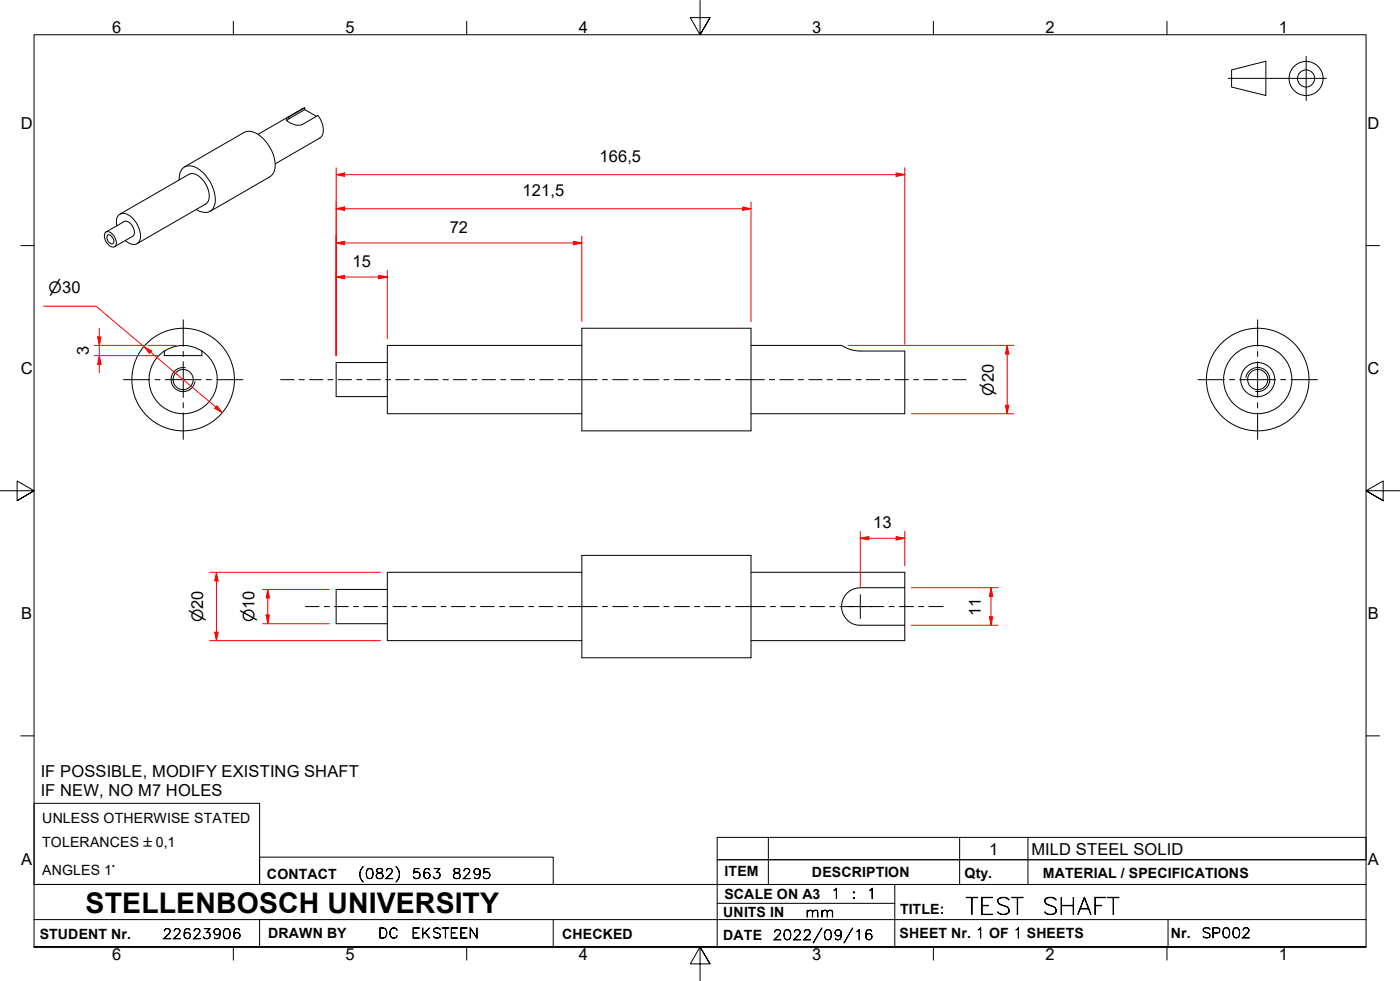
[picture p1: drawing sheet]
<svg xmlns="http://www.w3.org/2000/svg" width="410mm" height="287mm" viewBox="0 0 410 287" stroke-linecap="round" stroke-linejoin="round" font-family="sans-serif">
<!-- layer: Visible Edges(ISO) -->
<g fill="none" stroke="#000" stroke-width=".29">
<path d="M89.2 31.6v.5l-4.6 2.6-.6 .6M89.2 31.6l-4.6 2.6-.8 .7a4.7 4.7 0 0 0 4.7 1.6l4.6-2.7a5.6 5.6 0 0 1 1 6.2l-13.5 8M89.2 31.6l-13.6 7.7M89.2 32.1l3.4 2M52.5 52.7a3.5 3.5 0 0 1 2.7-4.2 8.2 8.2 0 0 1 6.3 4.7 8.3 8.3 0 0 1 .9 7.8 3 3 0 0 1-4.1 .8l-.8-.5M54 48.8l17.5-10.1a5.5 5.5 0 0 1 6.2 2.5 10.3 10.3 0 0 1 2.6 8.9l-.3 .7-1 1-17.5 10.1M31 67.9a2.93 2.93 0 0 1 3 2.7 1.19 1.19 0 0 1-.3 1.6 1.19 1.19 0 0 1-1.6-.2 3.1 3.1 0 0 1-1.1-4.1zM31.1 67.9l5.3-3.1a2.71 2.71 0 0 1 2.9 2.7 1.54 1.54 0 0 1-.4 1.7l-5.4 3M31.6 68.7a1.93 1.93 0 0 1 1.6 2.5 1.56 1.56 0 0 1-1.6-.5 1.56 1.56 0 0 1-.2-1.8zM34.2 66.1a2.56 2.56 0 0 1 1.8-3.7 6.9 6.9 0 0 1 5.1 7 2.16 2.16 0 0 1-1.3 2.1 2.16 2.16 0 0 1-2.4-.6l-.7-.5M35.1 62.7l20.1-11.6a3.2 3.2 0 0 1 3.9 1.3 6.7 6.7 0 0 1 1.9 6.4l-.7 .9-20.2 11.6M170.4 96.1h49.5v30h-49.5z"/>
<path d="M48.1 102.8a10 10 0 0 0-2 14.9 10 10 0 0 0 15.1 0 10 10 0 0 0-2.1-14.9M48.1 102.8a10 10 0 0 1 11 0v1.3h-11zM113.4 106.1h-15v10h15M170.4 101.1h-57v20h57M219.9 101.1h26.5a11.5 11.5 0 0 0 5.5 1.7h13v18.3h-45M113.4 172.5h-15v10.1h15M170.4 162.6h49.5v29.9h-49.5zM170.4 167.5h-57v20h57M219.9 167.5h45v20h-45M264.9 172h-13a5.5 5.5 0 0 0-5.5 5.5 5.5 5.5 0 0 0 5.5 5.5h13"/>
<circle cx="53.6" cy="111.1" r="15"/>
<circle cx="53.6" cy="111.1" r="2.95"/>
<circle cx="368.3" cy="111.1" r="15"/>
<circle cx="368.3" cy="111.1" r="10"/>
<circle cx="368.3" cy="111.1" r="2.95"/>
<circle cx="368.3" cy="111.1" r="5"/>
</g>
<!-- layer: Threads(ISO) -->
<path d="M54.2 107.6a3.5 3.5 0 0 0-4 2.9 3.5 3.5 0 0 0 2.8 4.1 3.5 3.5 0 0 0 4.1-2.9M364.8 110.5a3.5 3.5 0 0 1 4.1-2.9 3.5 3.5 0 0 1 2.8 4.1 3.5 3.5 0 0 1-4 2.9" fill="none" stroke="#000" stroke-width=".29"/>
<!-- layer: Visible Tangent Edges(ISO) -->
<path d="M84.6 34.2v.5" fill="none" stroke="#000" stroke-width=".29"/>
<!-- layer: Symbols(ISO) -->
<path d="M210 245.1h190v6.6h-190zM225 245.1v6.6M281 245.1v6.6M301 245.1v6.6" fill="none" stroke="#000" stroke-width=".29"/>
<!-- layer: Border_0 -->
<g fill="none" stroke="#000" stroke-width=".29">
<path d="M68.3 6.2v4M136.7 6.2v4M205 .1v10.1l-2.9-5h5.8l-2.9 5 2.9-5M273.3 6.2v4M341.7 6.2v4M6.1 71.9h3.9M400 71.9h3.9M0 143.7h10l-5-2.9v5.8l5-2.9-5 2.9M410 143.7h-10l5-2.9v5.8l-5-2.9 5 2.9M6.1 215.4h3.9M400 215.4h3.9M10 277.2v-267h390v267h-390h390"/>
<path d="M68.3 277.2v3.9M136.7 277.2v3.9M273.3 277.2v3.9M341.7 277.2v3.9M207.9 282.1l-2.9-4.9 2.9 4.9h-5.8l2.9-4.9v10"/>
</g>
<!-- layer: Sketch Geometry(ISO) -->
<g fill="none" stroke="#000" stroke-width=".29">
<path d="M382.5 16.5v12.9M359.7 22.9h28.7M360.6 20.5l10-2.6v10.1l-10-2.5zM10 235.2h66v23.7h-66zM10 258.9h390M76 250.9h86v8h-86zM225 251.7v7.2M262 258.9v18.3M281 251.7v7.2M301 251.7v7.2M400 251.7h-190v25.5M10 277.2h390"/>
<path d="M10 269.2h390M76 269.2v8M162 269.2v8M210 264.4h52M342 269.2v8"/>
<circle cx="382.4" cy="23" r="5"/>
<circle cx="382.4" cy="23" r="2.51"/>
</g>
<!-- layer: Dimensions(ISO) -->
<path d="M98.4 81.1h2.5" fill="none" stroke="#f00" stroke-width=".29"/>
<path d="M98.4 81.1l2.5-.5v1z" fill-rule="evenodd" fill="#f00"/>
<path d="M98.4 81.1l2.5-.5v1zM110.9 81.1h2.5" fill="none" stroke="#f00" stroke-width=".29"/>
<path d="M110.9 80.6l2.5 .5-2.5 .5z" fill-rule="evenodd" fill="#f00"/>
<path d="M98.4 79.1v25M98.4 71.1h2.5M113.4 79.1v20M100.9 81.1h10M110.9 80.6l2.5 .5-2.5 .5z" fill="none" stroke="#f00" stroke-width=".29"/>
<path d="M98.4 71.1l2.5-.5v1z" fill-rule="evenodd" fill="#f00"/>
<path d="M98.4 71.1l2.5-.5v1zM167.9 71.1h2.5" fill="none" stroke="#f00" stroke-width=".29"/>
<path d="M167.9 70.6l2.5 .5-2.5 .5z" fill-rule="evenodd" fill="#f00"/>
<path d="M98.4 69.1v35M98.4 61.1h2.5M100.9 71.1h67M167.9 70.6l2.5 .5-2.5 .5zM170.4 69.1v25" fill="none" stroke="#f00" stroke-width=".29"/>
<path d="M98.4 61.1l2.5-.5v1z" fill-rule="evenodd" fill="#f00"/>
<path d="M98.4 61.1l2.5-.5v1zM217.4 61.1h2.5" fill="none" stroke="#f00" stroke-width=".29"/>
<path d="M217.4 60.6l2.5 .5-2.5 .5z" fill-rule="evenodd" fill="#f00"/>
<path d="M98.4 59.1v45M98.4 51.1h2.5M219.9 59.1v35M100.9 61.1h116.5M217.4 60.6l2.5 .5-2.5 .5z" fill="none" stroke="#f00" stroke-width=".29"/>
<path d="M98.4 51.1l2.5-.5v1z" fill-rule="evenodd" fill="#f00"/>
<path d="M98.4 51.1l2.5-.5v1zM262.4 51.1h2.5" fill="none" stroke="#f00" stroke-width=".29"/>
<path d="M262.4 50.6l2.5 .5-2.5 .5z" fill-rule="evenodd" fill="#f00"/>
<path d="M98.4 49.1v55M100.9 51.1h161.5M262.4 50.6l2.5 .5-2.5 .5zM264.9 49.1v51.7M42.2 101.5l1.9 1.6" fill="none" stroke="#f00" stroke-width=".29"/>
<!-- layer: Center Mark(ISO) -->
<g fill="none" stroke="#000" stroke-width=".29">
<path d="M53.7 93.6v7.8M368.2 93.6v7.8M36.1 111.1h7.8M45.4 111.1h1.5M48.4 111.1h10.5M53.7 102.9v1.4M53.7 105.9v10.4M53.7 117.9v1.5M60.4 111.1h1.5M63.4 111.1h7.7M350.8 111.1h7.7M360 111.1h1.5"/>
<path d="M363 111.1h10.5M368.2 102.9v1.4M368.2 105.9v10.4M368.2 117.9v1.5M375 111.1h1.5M378 111.1h7.8M53.7 120.9v7.7M368.2 120.9v7.7M248.4 177.6h7M251.9 174.1v7"/>
</g>
<!-- layer: Centerline(ISO) -->
<g fill="none" stroke="#000" stroke-width=".29">
<path d="M82.2 111.1h3.9M87.6 111.1h1.5M90.6 111.1h4M96 111.1h1.5M99 111.1h3.9M104.5 111.1h1.5M107.4 111.1h4M112.9 111.1h1.5M115.9 111.1h3.9M121.3 111.1h1.5M124.3 111.1h4M129.7 111.1h1.6"/>
<path d="M132.7 111.1h4M138.2 111.1h1.5M141.2 111.1h3.9M146.6 111.1h1.5M149.6 111.1h3.9M155 111.1h1.5M158.1 111.1h3.9M163.4 111.1h1.6M166.4 111.1h8.5M176.4 111.1h1.5M179.4 111.1h4.5M185.4 111.1h1.5"/>
<path d="M188.4 111.1h4.5M194.4 111.1h1.5M197.4 111.1h4.5M203.4 111.1h1.5M206.4 111.1h4.5M212.4 111.1h1.5M215.4 111.1h8.4M225.3 111.1h1.5M228.3 111.1h4M233.7 111.1h1.6M236.8 111.1h3.9M242.2 111.1h1.5"/>
<path d="M245.2 111.1h3.9M250.6 111.1h1.6M253.6 111.1h4M259.1 111.1h1.4M262.1 111.1h3.9M267.5 111.1h1.5M270.5 111.1h3.9M276 111.1h1.4M279 111.1h3.9M89.4 177.6h4M94.9 177.6h1.6M97.9 177.6h4.1"/>
<path d="M103.5 177.6h1.5M106.5 177.6h4.1M112 177.6h1.5M115.1 177.6h4M120.6 177.6h1.5M123.6 177.6h4M129.2 177.6h1.4M132.1 177.6h4.1M137.7 177.6h1.5M140.7 177.6h4M146.2 177.6h1.6M149.2 177.6h4.1"/>
<path d="M154.8 177.6h1.5M157.8 177.6h4.1M163.3 177.6h1.5M166.4 177.6h8.5M176.4 177.6h1.5M179.4 177.6h4.5M185.4 177.6h1.5M188.4 177.6h4.5M194.4 177.6h1.5M197.4 177.6h4.5M203.4 177.6h1.5M206.4 177.6h4.5"/>
<path d="M212.4 177.6h1.5M215.4 177.6h8.7M225.6 177.6h1.5M228.6 177.6h4.2M234.3 177.6h1.5M237.2 177.6h4.2M243 177.6h1.5M245.9 177.6h4.2M251.7 177.6h1.4M254.6 177.6h4.2M260.3 177.6h1.5M263.3 177.6h4.2"/>
<path d="M269 177.6h1.5M272 177.6h4.2"/>
</g>
<!-- layer: Dimensions(ISO) -->
<path d="M42.2 101.5l2.2 1.2-.6 .8z" fill-rule="evenodd" fill="#f00"/>
<path d="M42.2 101.5l2.2 1.2-.6 .8zM63.2 119.1l1.9 1.7" fill="none" stroke="#f00" stroke-width=".29"/>
<path d="M63.5 118.8l1.6 2-2.2-1.3z" fill-rule="evenodd" fill="#f00"/>
<path d="M12.8 89.6h15.3l14.1 11.9M44.1 103.1l19.1 16M63.5 118.8l1.6 2-2.2-1.3zM294.9 101.1v2.5" fill="none" stroke="#f00" stroke-width=".29"/>
<path d="M294.9 101.1l.5 2.5h-1z" fill-rule="evenodd" fill="#f00"/>
<path d="M294.9 101.1l.5 2.5h-1zM294.9 118.6v2.5" fill="none" stroke="#f00" stroke-width=".29"/>
<path d="M294.4 118.6h1l-.5 2.5z" fill-rule="evenodd" fill="#f00"/>
<path d="M248.4 101.1h48.5M294.4 118.6h1l-.5 2.5zM294.9 103.6v15M266.9 121.1h30M78.4 172.5v2.5" fill="none" stroke="#f00" stroke-width=".29"/>
<path d="M78.4 172.5l.5 2.5h-1z" fill-rule="evenodd" fill="#f00"/>
<path d="M78.4 172.5l.5 2.5h-1zM78.4 180v2.6" fill="none" stroke="#f00" stroke-width=".29"/>
<path d="M77.9 180h1l-.5 2.6z" fill-rule="evenodd" fill="#f00"/>
<path d="M63.4 167.5v2.6M76.9 172.5h19.5M78.4 175v5M76.9 182.6h19.5M77.9 180h1l-.5 2.6z" fill="none" stroke="#f00" stroke-width=".29"/>
<path d="M63.4 167.5l.5 2.6h-1z" fill-rule="evenodd" fill="#f00"/>
<path d="M63.4 167.5l.5 2.6h-1zM63.4 185.1v2.4" fill="none" stroke="#f00" stroke-width=".29"/>
<path d="M62.9 185.1h1l-.5 2.4z" fill-rule="evenodd" fill="#f00"/>
<path d="M61.4 167.5h50M63.4 170.1v15M290.2 172v2.6M61.4 187.5h50M62.9 185.1h1l-.5 2.4z" fill="none" stroke="#f00" stroke-width=".29"/>
<path d="M290.2 172l.5 2.6h-1z" fill-rule="evenodd" fill="#f00"/>
<path d="M290.2 172l.5 2.6h-1zM290.2 180.5v2.5" fill="none" stroke="#f00" stroke-width=".29"/>
<path d="M289.7 180.5h1l-.5 2.5z" fill-rule="evenodd" fill="#f00"/>
<path d="M262.4 157.6h2.5M266.9 172h25.3M290.2 174.6v5.9M266.9 183h25.3M289.7 180.5h1l-.5 2.5z" fill="none" stroke="#f00" stroke-width=".29"/>
<path d="M262.4 157l2.5 .6-2.5 .5z" fill-rule="evenodd" fill="#f00"/>
<path d="M251.9 157.6h2.5M262.4 157l2.5 .6-2.5 .5z" fill="none" stroke="#f00" stroke-width=".29"/>
<path d="M251.9 157.6l2.5-.6v1.1z" fill-rule="evenodd" fill="#f00"/>
<path d="M29.1 98.6v2.5M251.9 157.6l2.5-.6v1.1zM251.9 155.5v16.5M254.4 157.6h8M264.9 155.5v10.1" fill="none" stroke="#f00" stroke-width=".29"/>
<path d="M28.6 98.6h1l-.5 2.5z" fill-rule="evenodd" fill="#f00"/>
<path d="M28.6 98.6h1l-.5 2.5zM29.1 104.1v2.5" fill="none" stroke="#f00" stroke-width=".29"/>
<path d="M29.1 104.1l.5 2.5h-1z" fill-rule="evenodd" fill="#f00"/>
<path d="M29.1 96.1v2.5M27.6 104.1h18.5M27.6 101.1h14.9M29.1 104.1l.5 2.5h-1zM29.1 101.1v3M29.1 106.6v2.5M43.3 101.1h8.3" fill="none" stroke="#f00" stroke-width=".29"/>
<text font-size="8.3" x="25.1" y="267.2">STELLENBOSCH UNIVERSITY</text>
<g font-size="6.7">
<text x="282.6" y="267.7">TEST</text>
<text x="304.9" y="267.7">SHAFT</text>
</g>
<g font-size="4.8">
<text x="32.8" y="9.7">6</text>
<text x="101.2" y="9.7">5</text>
<text x="169.5" y="9.7">4</text>
<text x="237.8" y="9.7">3</text>
<text x="306.1" y="9.7">2</text>
<text x="374.5" y="9.7">1</text>
<text x="6.1" y="37.8">D</text>
<text x="400.4" y="37.8">D</text>
<text x="175.5" y="47.4">166,5</text>
<text x="153" y="57.4">121,5</text>
<text x="131.7" y="68.1">72</text>
<text x="103.2" y="78.1">15</text>
<text x="26" y="104" transform="rotate(-90 26 104)">3</text>
<text x="6.1" y="109.6">C</text>
<text x="400.4" y="109.6">C</text>
<text x="255.7" y="154.5">13</text>
<text x="6.2" y="181.3">B</text>
<text x="287.2" y="180.3" transform="rotate(-90 287.2 180.3)">11</text>
<text x="400.5" y="181.3">B</text>
<text x="11.9" y="227.4">IF POSSIBLE, MODIFY EXISTING SHAFT</text>
<text x="11.9" y="232.9">IF NEW, NO M7 HOLES</text>
<text x="289.6" y="250.1">1</text>
<text x="302" y="250.2">MILD STEEL SOLID</text>
<text x="6.2" y="253.1">A</text>
<text x="400.5" y="253.1">A</text>
<text x="32.8" y="281.1">6</text>
<text x="101.2" y="281.1">5</text>
<text x="169.5" y="281.1">4</text>
<text x="237.8" y="281.1">3</text>
<text x="306.1" y="281.1">2</text>
<text x="374.5" y="281.1">1</text>
</g>
<g font-size="4.6">
<text x="14.2" y="85.7">⌀30</text>
<text x="291" y="115.8" transform="rotate(-90 291 115.8)">⌀20</text>
<text x="59.5" y="182.2" transform="rotate(-90 59.5 182.2)">⌀20</text>
<text x="74.5" y="182.2" transform="rotate(-90 74.5 182.2)">⌀10</text>
</g>
<g font-size="4.1">
<text x="12.4" y="240.9">UNLESS OTHERWISE STATED</text>
<text x="12.4" y="247.9">TOLERANCES ±0,1</text>
<text x="12.4" y="256">ANGLES 1°</text>
<text x="78.2" y="257.2">CONTACT</text>
<text x="212.2" y="256.5">ITEM</text>
<text x="237.7" y="256.7">DESCRIPTION</text>
<text x="282.4" y="256.9">Qty.</text>
<text x="305.4" y="256.9">MATERIAL / SPECIFICATIONS</text>
<text x="212.1" y="263">SCALE ON A3</text>
<text x="211.8" y="268.4">UNITS IN</text>
<text x="263.5" y="267.7">TITLE:</text>
<text x="11.6" y="274.8">STUDENT Nr.</text>
<text x="78.5" y="274.6">DRAWN BY</text>
<text x="164.6" y="274.8">CHECKED</text>
<text x="211.8" y="275.1">DATE</text>
<text x="263.4" y="274.6">SHEET Nr. 1 OF 1 SHEETS</text>
<text x="342.8" y="274.5">Nr.</text>
</g>
<g font-size="4">
<text x="104.8" y="257.2">(082)</text>
<text x="120.6" y="257.2">563</text>
<text x="132.3" y="257.2">8295</text>
<text x="243.3" y="263">1</text>
<text x="249.3" y="263">:</text>
<text x="253.8" y="263">1</text>
<text x="235.8" y="268.4">mm</text>
<text x="47.6" y="274.8">22623906</text>
<text x="110.7" y="274.6">DC</text>
<text x="120.4" y="274.6">EKSTEEN</text>
<text x="226.3" y="275.1">2022/09/16</text>
<text x="351.7" y="274.5">SP002</text>
</g>
</svg>
